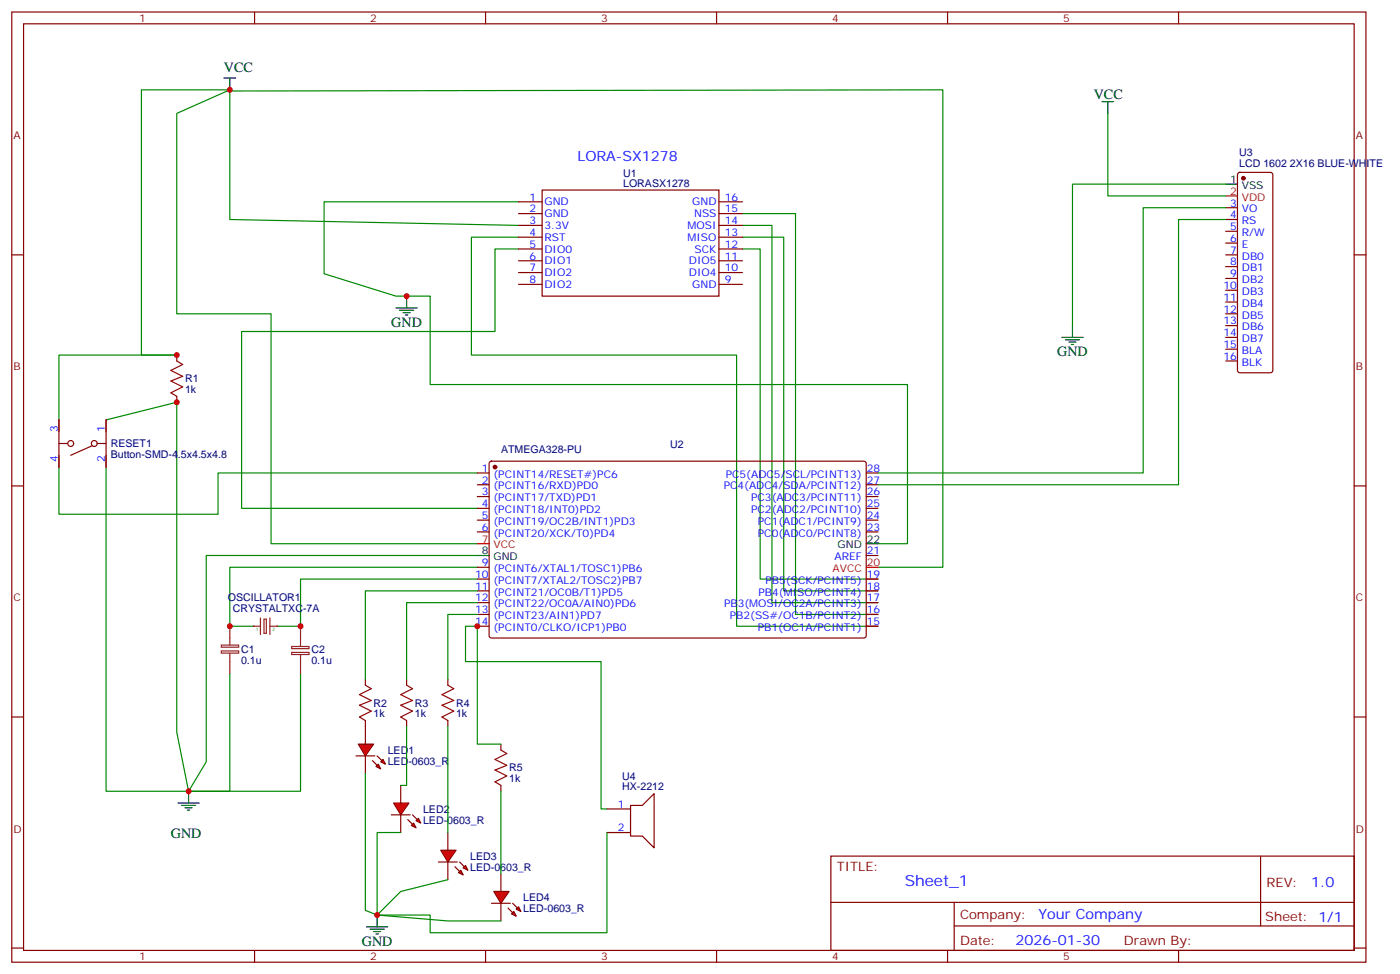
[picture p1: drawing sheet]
<svg xmlns="http://www.w3.org/2000/svg" width="419mm" height="291mm" viewBox="0 0 419 291" stroke-linecap="round" stroke-linejoin="round" font-family="sans-serif">
<g fill="none" stroke="#870000" stroke-width=".35">
<path d="M3.5 3.6h405.4v284.3h-405.4zM7.1 7.1h398.2v277.3h-398.2zM76.2 3.6v3.5M145.3 3.6v3.5M214.5 3.6v3.5M283.6 3.6v3.5M352.8 3.6v3.5M3.5 76.3h3.6M405.3 76.3h3.6M52.9 106.3v1.7M52.9 118.6v1.8M3.5 145.4h3.6"/>
<path d="M405.3 145.4h3.6M3.5 214.6h3.6M405.3 214.6h3.6M248.7 256.2h156.6v28.2h-156.6zM377.3 256.2v20.9M248.7 270h156.5M285.6 277.1h119.6M285.6 270v14.1M3.5 283.7h3.6M76.2 284.4v3.5M145.3 284.4v3.5M214.5 284.4v3.5"/>
<path d="M283.6 284.4v3.5M352.8 284.4v3.5M405.3 283.7h3.6"/>
</g>
<g fill="none" stroke="#008700" stroke-width=".35">
<path d="M68.8 26.9v.3l213.4-.3v142.9h-19.4M68.8 26.9l-15.9 7v60h28.2v68.8h61.8M68.8 26.9h-26.5v79.4h10.6h-35.3v19.4M68.8 26.9v38.8l86.4 1.8M155.2 60.4h-58.2v21.5l21.5 6.7h10.3v26.5h142.8v47.6h-8.8M155.2 74.5h-7v24.7h-75.9v52.9h70.6M155.2 71h-14.1v35.3h79.4v81.1h42.3M222.2 67.5h8.9v112.8h31.7M222.2 63.9h15.9v120h24.7M222.2 71h12.4v105.8h28.2M222.2 74.5h5.3v98.8h35.3M17.6 139.8v14.1h47.7v-12.4h77.6"/>
<path d="M31.7 139.8v97h24.7M31.7 125.7l21.2-5.3v98.7l3.5 17.7M142.9 166.2h-81.2v61.8l-5.3 8.8M142.9 169.8h-74.1v17.6h7M142.9 173.3h-52.9v14.1h-7.1M68.8 201.5v35.3h-12.4M90 201.5v35.3h-33.6"/>
</g>
<path d="M67 23.4h3.6M68.8 23.4v3.5M118.5 92.1h6.4M119.6 92.9h4.2M120.6 93.6h2.2M121.4 94.3h.7M121.7 88.6v3.5M56.4 236.8v3.5M53.3 240.3h6.3M54.3 241h4.3M55.4 241.7h2.1M56.1 242.4h.7" fill="none" stroke="#000" stroke-width=".35"/>
<path d="M52.9 108l1.8 1.1-3.5 1.7 3.5 1.8-3.5 1.4 3.5 1.8-3.5 1.7 1.7 1.1" fill="none" stroke="#a10000" stroke-width=".35"/>
<g fill="none" stroke="#8c2424" stroke-width=".35">
<path d="M66.3 194.8h5.1v.6h-5.1zM66.3 193h5.1v.7h-5.1zM68.8 187.4v5.6M68.8 195.5v6M75.8 187.4h2.2M78 184.9v5M79 185.3h.7v4.2h-.7zM80.8 187.4h2.1M80.8 184.9v5M87.3 193.5h5.2v.6h-5.2zM87.3 195.2h5.2v.7h-5.2zM90 187.4v6"/>
<path d="M90 195.9v5.6"/>
</g>
<g fill="#8c2424">
<circle cx="82.9" cy="187.4" r=".18"/>
<circle cx="75.8" cy="187.4" r=".18"/>
</g>
<g fill="none" stroke="#870000" stroke-width=".35">
<path d="M162.3 56.9h52.9v31.7h-52.9zM370.7 51.8l.4-.2h9.2l.5 .2 .2 .5v58.5l-.2 .5-.5 .2h-9.2l-.5-.2-.2-.5v-58.5zM155.2 60.4h7.1M155.2 63.9h7.1M155.2 67.5h7.1M155.2 71h7.1M155.2 74.5h7.1M155.2 78h7.1M215.2 60.4h7M215.2 63.9h7M215.2 67.5h7M215.2 71h7"/>
<path d="M215.2 74.5h7M215.2 78h7M366.9 79.8h3.5M366.9 76.3h3.5M366.9 72.7h3.5M366.9 69.2h3.5M366.9 65.7h3.5M366.9 62.2h3.5M155.2 81.6h7.1M155.2 85.1h7.1M215.2 81.6h7M215.2 85.1h7"/>
<path d="M366.9 97.4h3.5M366.9 93.9h3.5M366.9 90.4h3.5M366.9 86.9h3.5M366.9 83.3h3.5M366.9 108h3.5M366.9 104.5h3.5M366.9 101h3.5M17.6 125.7v14.1M17.6 132.7h2.5M27.5 133.4l-6.3 2.8M29.3 132.7h2.4"/>
<path d="M31.7 125.7v14.1M146.6 138.2l.5-.2 111.8 .1 .4 .6-.1 51.8-.6 .4h-111.8l-.4-.7v-51.5zM142.9 141.5h3.5M142.9 145.1h3.5M142.9 148.6h3.5M142.9 152.1h3.5M142.9 155.6h3.5M142.9 159.2h3.5M259.3 141.5h3.5M259.3 145.1h3.5M259.3 148.6h3.5M259.3 152.1h3.5"/>
<path d="M259.3 155.6h3.5M259.3 159.2h3.5M142.9 169.8h3.5M142.9 173.3h3.5M142.9 176.8h3.5M259.3 173.3h3.5M259.3 176.8h3.5M259.3 166.2h3.5M142.9 180.3h3.5M142.9 183.9h3.5M142.9 187.4h3.5M259.3 180.3h3.5"/>
<path d="M259.3 183.9h3.5M259.3 187.4h3.5M109.4 203.3v1.7M109.4 215.6v1.8M121.7 203.3v1.7M121.7 215.6v1.8M134.1 203.3v1.7M134.1 215.6v1.8M149.9 222.7v1.7M149.9 235v1.8"/>
<circle cx="21.2" cy="132.7" r=".88"/>
<circle cx="28.2" cy="132.7" r=".88"/>
</g>
<g fill="#870000" stroke="#870000" stroke-width=".35">
<circle cx="148.2" cy="139.8" r=".53"/>
<circle cx="372.2" cy="53.3" r=".53"/>
</g>
<path d="M366.9 58.6h3.5M142.9 162.7h3.5M259.3 169.8h3.5" fill="none" stroke="#f00" stroke-width=".35"/>
<path d="M329.8 30.4h3.6M331.6 30.4v3.5M366.9 55.1h3.5M321 97.4v3.6M317.9 101h6.3M318.9 101.7h4.2M320 102.4h2.1M320.7 103.1h.7M142.9 166.2h3.5M259.3 162.7h3.5" fill="none" stroke="#000" stroke-width=".35"/>
<path d="M331.6 33.9v24.7h35.3M366.9 55.1h-45.9v42.3M366.9 62.2h-24.7v79.3h-79.4M366.9 65.7h-14.1v79.4h-90M142.9 176.8h-33.5v26.5M142.9 180.3h-21.2v23M142.9 183.9h-8.8v19.4M149.9 222.7h-7v-35.3h-3.6v10.6h40.6v44.1h1.8" fill="none" stroke="#008700" stroke-width=".35"/>
<path d="M109.4 205l1.7 1.1-3.5 1.8 3.5 1.7-3.5 1.4 3.5 1.8-3.5 1.8 1.8 1M121.7 205l1.8 1.1-3.6 1.8 3.6 1.7-3.6 1.4 3.6 1.8-3.6 1.8 1.8 1M134.1 205l1.7 1.1-3.5 1.8 3.5 1.7-3.5 1.4 3.5 1.8-3.5 1.8 1.8 1M149.9 224.4l1.8 1.1-3.5 1.8 3.5 1.7-3.5 1.4 3.5 1.8-3.5 1.8 1.7 1" fill="none" stroke="#a10000" stroke-width=".35"/>
<g fill="#f00" stroke="#870000" stroke-width=".35">
<path d="M107.2 222.7h4.6l-2.4 3.5z"/>
<path d="M106.5 226.2h5.7z"/>
</g>
<g fill="#870000" stroke="#870000" stroke-width=".35">
<path d="M112.9 226.2l1.4 1.4z"/>
<path d="M111.5 227.6l1.4 1.4z"/>
</g>
<g fill="#f00" stroke="#870000" stroke-width=".35">
<path d="M113.9 228l.8-.7 .7 1.4z"/>
<path d="M112.5 229.4l.7-.7 .7 1.4z"/>
</g>
<path d="M109.4 217.4v5.3M109.4 226.2v5.3" fill="none" stroke="#870000" stroke-width=".35"/>
<g fill="#f00" stroke="#870000" stroke-width=".35">
<path d="M117.8 240.3h4.6l-2.5 3.5z"/>
<path d="M117.1 243.8h5.7z"/>
</g>
<g fill="#870000" stroke="#870000" stroke-width=".35">
<path d="M123.5 243.8l1.4 1.5z"/>
<path d="M122.1 245.3l1.4 1.4z"/>
</g>
<g fill="#f00" stroke="#870000" stroke-width=".35">
<path d="M124.5 245.6l.7-.7 .7 1.4z"/>
<path d="M123.8 246.3l.7 1.4-1.4-.7z"/>
</g>
<path d="M119.9 235v5.3M119.9 243.8v5.3" fill="none" stroke="#870000" stroke-width=".35"/>
<g fill="#f00" stroke="#870000" stroke-width=".35">
<path d="M131.9 254.4h4.6l-2.4 3.6z"/>
<path d="M131.2 258h5.7z"/>
</g>
<g fill="#870000" stroke="#870000" stroke-width=".35">
<path d="M137.6 258l1.4 1.4z"/>
<path d="M136.2 259.4l1.4 1.4z"/>
</g>
<g fill="#f00" stroke="#870000" stroke-width=".35">
<path d="M138.6 259.7l.7-.7 .8 1.4z"/>
<path d="M137.2 261.1l.7-.7 .7 1.4z"/>
</g>
<path d="M134.1 249.1v5.3M134.1 258v5.2" fill="none" stroke="#870000" stroke-width=".35"/>
<g fill="#f00" stroke="#870000" stroke-width=".35">
<path d="M147.8 266.8h4.6l-2.5 3.5z"/>
<path d="M147.1 270.3h5.7z"/>
</g>
<g fill="#870000" stroke="#870000" stroke-width=".35">
<path d="M153.5 270.3l1.4 1.4z"/>
<path d="M152 271.7l1.5 1.4z"/>
</g>
<g fill="#f00" stroke="#870000" stroke-width=".35">
<path d="M155.2 271.4l.7 1.4-1.4-.7z"/>
<path d="M153.1 273.5l.7-.7 .7 1.4z"/>
</g>
<path d="M181.7 249.1h7M181.7 242.1h7M188.7 241h3.6l3.5-3.5v16.2l-3.5-3.5h-3.6zM149.9 261.5v5.3M149.9 270.3v5.3" fill="none" stroke="#870000" stroke-width=".35"/>
<path d="M121.7 217.4v17.6h-1.8M134.1 217.4v31.7M109.4 231.5v40.9l3.5 1.4M149.9 236.8v24.7M119.9 249.1h-7v24.7M181.7 249.1v30h-52.9v-5.3h-15.9M134.1 263.2l-14.2 3.6-7 7 21.2 1.8h15.8" fill="none" stroke="#008700" stroke-width=".35"/>
<path d="M109.7 277.4h6.4M110.8 278.1h4.2M111.8 278.8h2.1M112.5 279.5h.7M112.9 273.8v3.6" fill="none" stroke="#000" stroke-width=".35"/>
<g fill="#c00">
<circle cx="68.8" cy="187.4" r=".88"/>
<circle cx="90" cy="187.4" r=".88"/>
<circle cx="56.4" cy="236.8" r=".88"/>
<circle cx="52.9" cy="120.4" r=".88"/>
<circle cx="52.9" cy="106.3" r=".88"/>
<circle cx="121.7" cy="88.6" r=".88"/>
<circle cx="68.8" cy="26.9" r=".88"/>
<circle cx="142.9" cy="187.4" r=".88"/>
<circle cx="112.9" cy="273.8" r=".88"/>
</g>
<text font-size="4.6" fill="#00f" x="270.8" y="265.2">Sheet_1</text>
<g font-size="4.2">
<text x="67" y="21.6">VCC</text>
<text x="327.4" y="29.7">VCC</text>
<text x="117.1" y="97.8">GND</text>
<text x="316.4" y="106.6">GND</text>
<text x="51.2" y="250.9">GND</text>
<text x="108.3" y="283">GND</text>
</g>
<g font-size="4.2" fill="#00f">
<text x="172.9" y="48">LORA-SX1278</text>
<text x="392.5" y="265.4">1.0</text>
<text x="310.9" y="275">Your Company</text>
<text x="304" y="282.8">2026-01-30</text>
</g>
<g font-size="3.9" fill="#800">
<text x="250.5" y="260.8">TITLE:</text>
<text x="379.1" y="265.4">REV:</text>
<text x="287.4" y="275">Company:</text>
<text x="378.7" y="275.6">Sheet: 1/1</text>
<text x="287.4" y="282.6">Date:</text>
<text x="336.4" y="282.7">Drawn By:</text>
</g>
<g font-size="3.2" fill="#800">
<text x="41.6" y="6.6">1</text>
<text x="110.8" y="6.6">2</text>
<text x="179.9" y="6.6">3</text>
<text x="249.1" y="6.6">4</text>
<text x="318.2" y="6.6">5</text>
<text x="4.1" y="41.7">A</text>
<text x="405.9" y="41.7">A</text>
<text x="4.1" y="110.8">B</text>
<text x="405.9" y="110.8">B</text>
<text x="4.1" y="180">C</text>
<text x="405.9" y="180">C</text>
<text x="4.1" y="249.1">D</text>
<text x="405.9" y="249.1">D</text>
<text x="41.6" y="287.4">1</text>
<text x="110.8" y="287.4">2</text>
<text x="179.9" y="287.4">3</text>
<text x="249.1" y="287.4">4</text>
<text x="318.2" y="287.4">5</text>
</g>
<g font-size="3.2" fill="#000080">
<text x="370.9" y="46.6">U3</text>
<text x="186.5" y="52.8">U1</text>
<text x="370.9" y="50">LCD 1602 2X16 BLUE-WHITE</text>
<text x="186.5" y="55.8">LORASX1278</text>
<text x="55.4" y="117.7">1k</text>
<text x="55.4" y="114.4">R1</text>
<text x="33.2" y="136.9">Button-SMD-4.5x4.5x4.8</text>
<text x="33.2" y="133.8">RESET1</text>
<text x="150" y="135.6">ATMEGA328-PU</text>
<text x="200.6" y="134">U2</text>
<text x="68.2" y="179.8">OSCILLATOR1</text>
<text x="69.7" y="183.3">CRYSTALTXC-7A</text>
<text x="72.1" y="195.5">C1</text>
<text x="93.2" y="195.5">C2</text>
<text x="72.1" y="198.7">0.1u</text>
<text x="93.2" y="198.7">0.1u</text>
<text x="111.8" y="214.7">1k</text>
<text x="111.8" y="211.5">R2</text>
<text x="124.2" y="214.7">1k</text>
<text x="124.2" y="211.5">R3</text>
<text x="136.5" y="214.7">1k</text>
<text x="136.5" y="211.5">R4</text>
<text x="116.1" y="225.6">LED1</text>
<text x="116.1" y="228.8">LED-0603_R</text>
<text x="152.4" y="230.9">R5</text>
<text x="186.3" y="233.5">U4</text>
<text x="152.4" y="234.1">1k</text>
<text x="186.3" y="236.4">HX-2212</text>
<text x="126.6" y="243.2">LED2</text>
<text x="126.6" y="246.4">LED-0603_R</text>
<text x="140.8" y="257.3">LED3</text>
<text x="140.8" y="260.5">LED-0603_R</text>
<text x="156.6" y="269.7">LED4</text>
<text x="156.6" y="272.9">LED-0603_R</text>
</g>
<g font-size="3.2" fill="#f00">
<text x="368.2" y="58.3">2</text>
<text x="371.7" y="60">VDD</text>
<text x="144.2" y="162.3">7</text>
<text x="147.7" y="164.1">VCC</text>
<text x="249.2" y="171.2">AVCC</text>
<text x="259.5" y="169.4">20</text>
</g>
<g font-size="3.2">
<text x="368.2" y="54.8">1</text>
<text x="371.7" y="56.5">VSS</text>
<text x="144.2" y="165.9">8</text>
<text x="147.7" y="167.6">GND</text>
<text x="250.7" y="164.1">GND</text>
<text x="259.5" y="162.3">22</text>
</g>
<g font-size="3.2" fill="#00f">
<text x="158.5" y="60">1</text>
<text x="158.5" y="63.6">2</text>
<text x="163" y="61.5">GND</text>
<text x="163" y="65">GND</text>
<text x="207.2" y="61.5">GND</text>
<text x="207.8" y="65">NSS</text>
<text x="217" y="60">16</text>
<text x="217" y="63.6">15</text>
<text x="368.2" y="65.3">4</text>
<text x="368.2" y="61.8">3</text>
<text x="371.7" y="63.6">VO</text>
<text x="158.5" y="67.1">3</text>
<text x="158.5" y="70.6">4</text>
<text x="163" y="68.5">3.3V</text>
<text x="205.8" y="68.5">MOSI</text>
<text x="217" y="67.1">14</text>
<text x="217" y="70.6">13</text>
<text x="368.2" y="68.9">5</text>
<text x="371.7" y="70.6">R/W</text>
<text x="371.7" y="67.1">RS</text>
<text x="158.5" y="74.2">5</text>
<text x="158.5" y="77.7">6</text>
<text x="163" y="72">RST</text>
<text x="163" y="75.6">DIO0</text>
<text x="205.8" y="72">MISO</text>
<text x="207.9" y="75.6">SCK</text>
<text x="217" y="74.2">12</text>
<text x="217" y="77.7">11</text>
<text x="368.2" y="75.9">7</text>
<text x="368.2" y="72.4">6</text>
<text x="371.7" y="77.7">DB0</text>
<text x="371.7" y="74.2">E</text>
<text x="158.5" y="81.2">7</text>
<text x="163" y="82.6">DIO2</text>
<text x="163" y="79.1">DIO1</text>
<text x="206.2" y="79.1">DIO5</text>
<text x="206.2" y="82.6">DIO4</text>
<text x="217" y="81.2">10</text>
<text x="368.2" y="83">9</text>
<text x="368.2" y="79.4">8</text>
<text x="371.7" y="81.2">DB1</text>
<text x="158.5" y="84.7">8</text>
<text x="163" y="86.1">DIO2</text>
<text x="207.2" y="86.1">GND</text>
<text x="217" y="84.7">9</text>
<text x="366.2" y="86.5">10</text>
<text x="371.7" y="88.3">DB3</text>
<text x="371.7" y="84.7">DB2</text>
<text x="366.2" y="93.6">12</text>
<text x="366.2" y="90">11</text>
<text x="371.7" y="95.3">DB5</text>
<text x="371.7" y="91.8">DB4</text>
<text x="366.2" y="100.6">14</text>
<text x="366.2" y="97.1">13</text>
<text x="371.7" y="98.8">DB6</text>
<text x="366.2" y="107.7">16</text>
<text x="366.2" y="104.1">15</text>
<text x="371.7" y="105.9">BLA</text>
<text x="371.7" y="102.4">DB7</text>
<text x="371.7" y="109.4">BLK</text>
<text x="17.3" y="129.2" transform="rotate(-90 17.3 129.2)">3</text>
<text x="31.4" y="129.2" transform="rotate(-90 31.4 129.2)">1</text>
<text x="17.3" y="138.3" transform="rotate(-90 17.3 138.3)">4</text>
<text x="31.4" y="138.3" transform="rotate(-90 31.4 138.3)">2</text>
<text x="144.2" y="141.2">1</text>
<text x="147.7" y="142.9">(PCINT14/RESET#)PC6</text>
<text x="217.3" y="142.9">PC5(ADC5/SCL/PCINT13)</text>
<text x="259.5" y="141.2">28</text>
<text x="144.2" y="144.7">2</text>
<text x="144.2" y="148.2">3</text>
<text x="147.7" y="146.5">(PCINT16/RXD)PD0</text>
<text x="216.6" y="146.5">PC4(ADC4/SDA/PCINT12)</text>
<text x="259.5" y="148.2">26</text>
<text x="259.5" y="144.7">27</text>
<text x="144.2" y="151.8">4</text>
<text x="144.2" y="155.3">5</text>
<text x="147.7" y="150">(PCINT17/TXD)PD1</text>
<text x="147.7" y="153.5">(PCINT18/INT0)PD2</text>
<text x="224.8" y="153.5">PC2(ADC2/PCINT10)</text>
<text x="224.8" y="150">PC3(ADC3/PCINT11)</text>
<text x="259.5" y="155.3">24</text>
<text x="259.5" y="151.8">25</text>
<text x="144.2" y="158.8">6</text>
<text x="147.7" y="157.1">(PCINT19/OC2B/INT1)PD3</text>
<text x="147.7" y="160.6">(PCINT20/XCK/T0)PD4</text>
<text x="226.9" y="160.6">PC0(ADC0/PCINT8)</text>
<text x="226.9" y="157.1">PC1(ADC1/PCINT9)</text>
<text x="259.5" y="158.8">23</text>
<text x="249.8" y="167.6">AREF</text>
<text x="259.5" y="165.9">21</text>
<text x="142.2" y="172.9">10</text>
<text x="144.2" y="169.4">9</text>
<text x="147.7" y="171.2">(PCINT6/XTAL1/TOSC1)PB6</text>
<text x="259.5" y="172.9">19</text>
<text x="142.2" y="176.5">11</text>
<text x="142.2" y="180">12</text>
<text x="147.7" y="174.7">(PCINT7/XTAL2/TOSC2)PB7</text>
<text x="147.7" y="178.2">(PCINT21/OC0B/T1)PD5</text>
<text x="227.1" y="178.2">PB4(MISO/PCINT4)</text>
<text x="229.2" y="174.7">PB5(SCK/PCINT5)</text>
<text x="259.5" y="180">17</text>
<text x="259.5" y="176.5">18</text>
<text x="142.2" y="183.5">13</text>
<text x="147.7" y="181.8">(PCINT22/OC0A/AIN0)PD6</text>
<text x="147.7" y="185.3">(PCINT23/AIN1)PD7</text>
<text x="216.7" y="181.8">PB3(MOSI/OC2A/PCINT3)</text>
<text x="218.5" y="185.3">PB2(SS#/OC1B/PCINT2)</text>
<text x="259.5" y="183.5">16</text>
<text x="142.2" y="187">14</text>
<text x="147.7" y="188.8">(PCINT0/CLKO/ICP1)PB0</text>
<text x="226.8" y="188.8">PB1(OC1A/PCINT1)</text>
<text x="259.5" y="187">15</text>
<text x="185" y="241.7">1</text>
<text x="185" y="248.8">2</text>
</g>
<g font-size="1.4" fill="#238d23">
<text x="76.6" y="188.8">1</text>
<text x="81.5" y="188.8">2</text>
</g>
</svg>
